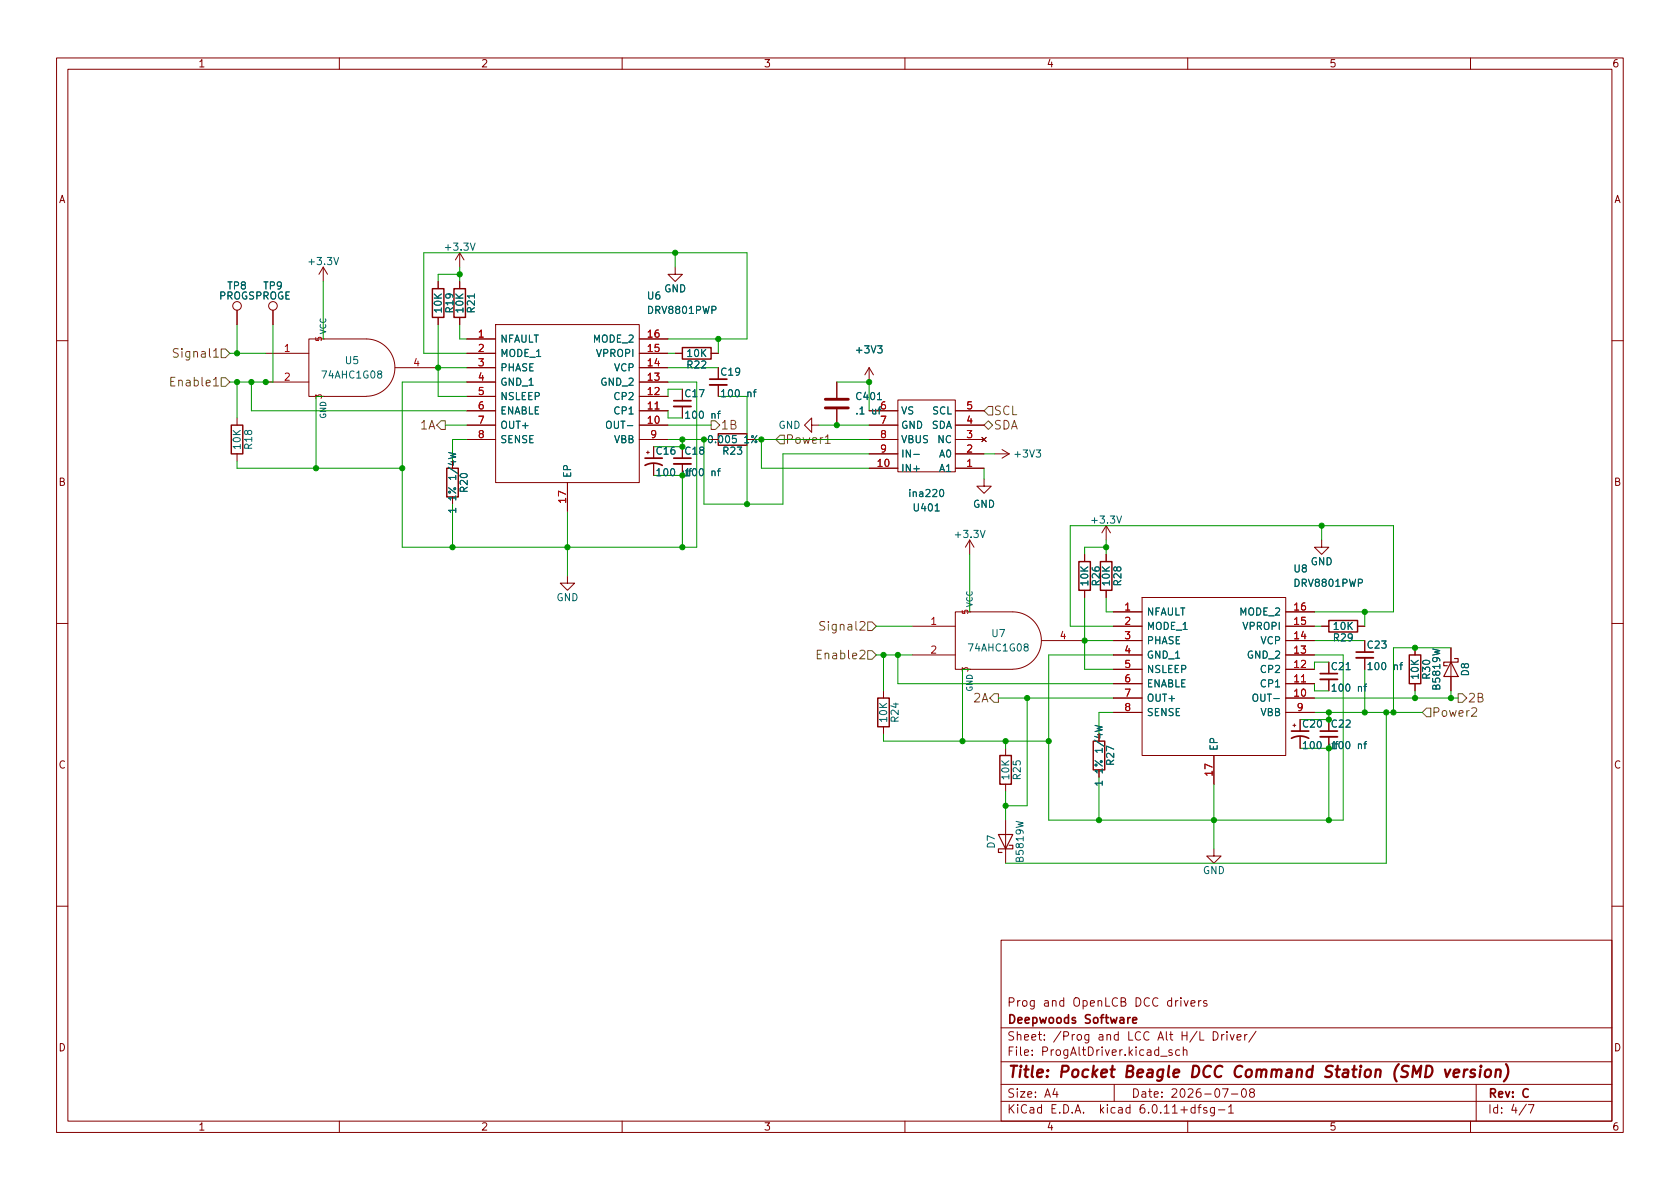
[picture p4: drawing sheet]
<svg xmlns="http://www.w3.org/2000/svg" width="297mm" height="210mm" viewBox="0 0 297 210" stroke-linecap="round" stroke-linejoin="round" font-family="sans-serif">
<g fill="none" stroke="#840000" stroke-width=".18">
<path d="M10 10.2h277v190.1h-277zM12 12.2h273v186.1h-273zM60 10.2v2M110 10.2v2M160 10.2v2M210 10.2v2M260 10.2v2M41.9 54.9v2.5M48.3 54.9v2.5M57.1 47.2l-.7 1.3M57.1 47.2v2.6M57.1 47.2l.8 1.3"/>
<path d="M64.8 59.9h-10.2v10.2h10.2M64.8 59.9a5.1 5.1 0 0 1 5 5.1 5.1 5.1 0 0 1-5 5.1M77.5 49.8v1.2M77.5 56.1v1.3M81.3 44.7l-.8 1.3M81.3 44.7v2.5M81.3 49.8v1.2M81.3 56.1v1.3M81.3 44.7l.7 1.3M82.5 59.9h5.1M87.6 57.4h25.4v27.9h-25.4zM113 59.9h5.1"/>
<path d="M119.4 47.2v1.3h1.2l-1.2 1.3-1.3-1.3h1.3M10 60.2h2M41.9 73.9v1.3M47 62.5h7.6M47 67.6h7.6M69.8 65h7.7M82.5 62.5h5.1M82.5 75.2h5.1M82.5 72.6h5.1M82.5 70.1h5.1M82.5 67.6h5.1M82.5 65h5.1"/>
<path d="M82.5 77.7h5.1M113 62.5h5.1M113 75.2h5.1M113 72.6h5.1M113 70.1h5.1M113 67.6h5.1M113 65h5.1M113 77.7h5.1M114.6 79.8v.5M119.4 62.5h1.2M120.6 71.9v2M125.7 62.5h1.3"/>
<path d="M127 68.1v2M143.5 75.2v-1.3l-1.3 1.3 1.3 1.2v-1.2h1.3M148 67.6v2.8M148 72.4v2.8M153.7 65l-.8 1.3M153.7 65v2.6M153.7 65l.7 1.3M153.7 75.2h5M153.7 72.6h5M153.7 77.7h5M158.7 70.7h10.2v12.7h-10.2zM168.9 75.2h5.1"/>
<path d="M168.9 72.6h5.1M168.9 77.7h5.1M173.6 77.3l.8 .8M174.4 77.3l-.8 .8M177.2 79.5l1.2 .8M285 60.2h2M41.9 80.3v1.2M80 87.9v1.2M100.3 85.3v5.1M114.3 80h.5M115.6 82v2.1M120.6 82v2.1"/>
<path d="M153.7 80.3h5M153.7 82.8h5M168.9 80.3h5.1M168.9 82.8h5.1M171.4 95.5l-.7 1.3M171.4 95.5v2.5M171.4 95.5l.8 1.3M174 84.7v1.3h1.3l-1.3 1.2-1.3-1.2h1.3M175.9 80.3h2.5M178.4 80.3l-1.2 .7M191.8 98v1.3M195.6 93v2.5"/>
<path d="M195.6 98v1.3M195.6 93l-.8 1.2M195.6 93l.7 1.2M233.7 95.5v1.3h1.2l-1.2 1.2-1.3-1.2h1.3M10 110.2h2M100.3 101.8v1.3h1.3l-1.3 1.3-1.2-1.3h1.2M161.3 110.7h7.6M161.3 115.8h7.6M179.1 108.2h-10.2v10.2h10.2M179.1 108.2a5.1 5.1 0 0 1 5 5.1 5.1 5.1 0 0 1-5 5M184.1 113.3h7.7M191.8 104.4v1.3"/>
<path d="M195.6 104.4v1.3M196.8 110.7h5.1M196.8 115.8h5.1M196.8 113.3h5.1M196.8 108.2h5.1M196.8 118.4h5.1M201.9 105.7h25.4v27.9h-25.4zM227.3 110.7h5.1M227.3 115.8h5.1M227.3 113.3h5.1M227.3 108.2h5.1M227.3 118.4h5.1"/>
<path d="M233.7 110.7h1.2M240 110.7h1.3M241.3 116.3v2.1M250.2 114.5v1.3M256.5 114.5v7.7M285 110.2h2M156.2 122.2v1.2M156.2 128.5v1.3M177.8 132.3v1.3M177.8 138.7v1.2M194.3 136.1v1.3M196.8 123.4h5.1"/>
<path d="M196.8 120.9h5.1M196.8 126h5.1M214.6 133.6v5.1M227.3 123.4h5.1M227.3 120.9h5.1M227.3 126h5.1M228.6 128.3h.5M228.9 128v.5M229.9 130.3v2M234.9 120.1v2.1M234.9 130.3v2M250.2 120.9v1.3"/>
<path d="M177.8 145v7.6M214.6 150.1v1.3h1.3l-1.3 1.2-1.2-1.2h1.2M10 160.2h2M177 166.3h108v32h-108zM285 160.2h2M60 198.3v2M110 198.3v2M160 198.3v2M177 194.8h108M177 191.8h108M177 187.8h108M177 181.8h108"/>
<path d="M182.5 186.5v.1M182.5 185.7v.1M184.6 183.8v.1M184.6 183v.1M192.5 182.9v1.2l-.3 .3h-.3M192.5 183l-.4-.1-.3 .3v.4l.1 .3h.6M197 191.8v3M207.2 185.7l-.3-.1-.3 .2 .1 .3 .5 .1v.4h-.6M208.6 185.7l-.5-.1-.2 .3v.4l.1 .3h.6M209.2 185.8l.2-.2 .4 .1 .1 .9M209.2 185.1v1.5M210 198.3v2"/>
<path d="M215.4 196.3h1.2M217.2 195.8l.4-.5v1.5M217.2 196.8h.9M217.7 193.5h1.2M219.7 192.6l.2-.1a.81 .81 0 0 1 .5 .7 .81 .81 0 0 1-.3 .8h-.1a.81 .81 0 0 1-.6-.6 .81 .81 0 0 1 .3-.8zM221.2 193.2l-.3-.3 .1-.2 .2-.2 .4 .1 .2 .2-.1 .2-.6 .2-.2 .3 .1 .4 .2 .1h.4l.2-.3-.1-.4-.2-.1M222.1 182.4l-1.3 1.9M260 198.3v2M261 191.8v6.5M270.2 195.3h1l-.6 1.5"/>
<circle cx="41.9" cy="54.1" r=".76"/>
<circle cx="48.3" cy="54.1" r=".76"/>
</g>
<path d="M235.7 188.6a.85 .85 0 0 0-1.1 .1 .45 .45 0 0 0 .2 .7l.4 .1a.49 .49 0 0 1 .3 .5 .49 .49 0 0 1-.5 .5l-.7-.1M247.3 188.2a2.35 2.35 0 0 0-.4 3M255.5 189.1l.3 1.4 .6-1.4" fill="none" stroke="#840000" stroke-width=".4"/>
<g fill="none" stroke="#840000" stroke-width=".25">
<path d="M76.5 51h2v5.1h-2zM80.3 51h2v5.1h-2zM40.9 75.2h2v5.1h-2zM120.6 61.5h5.1v2h-5.1zM127 76.7h5.1v2h-5.1zM79 82.8h2v5.1h-2zM190.8 99.3h2v5.1h-2zM194.6 99.3h2v5.1h-2zM234.9 109.7h5.1v2.1h-5.1zM249.2 115.8h2v5.1h-2zM155.2 123.4h2v5.1h-2zM176.8 133.6h2v5.1h-2z"/>
<path d="M193.3 131.1h2v5h-2z"/>
</g>
<path d="M145.9 72.1h4.1M145.9 70.6h4.1" fill="none" stroke="#840000" stroke-width=".51"/>
<path d="M119.1 71.9h3.1M125.5 68.1h3M119.1 82h3.1M239.8 116.3h3M233.4 120.1h3.1M233.4 130.3h3.1" fill="none" stroke="#840000" stroke-width=".33"/>
<path d="M119.1 70.9h3.1M125.5 67.1h3M114 81h3.1M114 82.3a3.2 3.2 0 0 1 3.1 0M119.1 81h3.1M233.4 119.1h3.1M239.8 115.3h3M228.3 129.3h3.1M228.3 130.6a3.2 3.2 0 0 1 3.1 0M233.4 129.3h3.1" fill="none" stroke="#840000" stroke-width=".3"/>
<g fill="none" stroke="#006464" stroke-width=".18">
<path d="M59 45.5l.4 1.3 .5-1.3M83.2 43l.4 1.3 .4-1.3M83.9 52v.7M125.9 54.8h.6l.1-.2-.1-.3-.6-.1v1.2M67 66.1l-.2-.2v-.2l.2-.1 .4 .1 .1 .1-.1 .2-.5 .2-.1 .2v.3l.2 .2h.2l.3-.3-.1-.3-.2-.2M110.9 75.3h1M130.1 77h-.6v.6l.2-.1 .4 .1 .1 .1-.1 .5-.1 .1-.5-.1M155.2 61.1h.8l-.5 .5 .4 .2v.5l-.2 .1-.5-.1M183.2 79.6h.8l-.4 .4 .3 .2v.5l-.2 .1-.5-.1M79.3 80l1.3 .3-.9 .3 .9 .2-1.3 .3M161.6 80.3h.9M165.3 90.4h.8"/>
<path d="M166.2 86.7l.2-.2a.68 .68 0 0 1 .5 .7 .68 .68 0 0 1-.5 .6l-.2-.1-.1-.4zM173.3 93.8l.4 1.3 .5-1.3M197.5 91.2l.4 1.3 .4-1.3M181.3 114.4l-.2-.2v-.2l.2-.1h.4l.1 .2-.1 .2-.5 .2-.1 .1v.4l.2 .1h.2l.3-.2-.1-.4-.2-.1M238 118.4h.7M240.2 103.1l.6-.1 .1-.2-.1-.3-.6-.1v1.3M253.3 114.8l1.3 .3-.9 .2 .9 .2-1.3 .3M193.6 128.3l1.3 .3-.9 .2 .9 .3-1.3 .3M225.2 123.5h1M179.6 145.2l1.3 .3-.9 .3 .9 .2-1.3 .3"/>
</g>
<path d="M115.8 72.3h.7M230.1 120.6h.7" fill="none" stroke="#a90000" stroke-width=".18"/>
<path d="M256.5 117.1l1.3 2.5h-2.5zM257.2 116.5h.6v.6h-2.5v.6h.6M176.5 147.6h2.6l-1.3 2.5zM178.4 149.5h.7v.6h-2.6v.6h.7" fill="none" stroke="#840000" stroke-width=".2"/>
<g fill="none" stroke="#725600" stroke-width=".18">
<path d="M37.8 62.1l.4-.5v1.6M37.8 67.2l.4-.5v1.5M37.8 63.2h.8M37.8 68.2h.8M39.1 61.7h.8l.7 .8-.7 .7h-.8zM39.1 66.8h.8l.7 .8-.7 .7h-.8zM78 74.4h.7v1.5h-.7l-.8-.7zM125.7 74.4h.8l.8 .8-.8 .7h-.8zM137.2 77.7l.7-.7h.8v1.5h-.8zM145.9 77.3l.5-.4v1.5M145.9 78.4h.9M174 75.2l.8-.8 .7 .8-.7 .7z"/>
<path d="M174.8 71.9h.7v1.5h-.7l-.8-.8zM152.1 115.1l.5-.1 .3 .1v.3l-.9 1.1h.9M152.1 110l.5-.1 .3 .1v.3l-.9 1.1h.9M153.4 115.1h.8l.7 .7-.7 .8h-.8zM153.4 110h.8l.7 .7-.7 .8h-.8zM175.8 122.7h.7v1.5h-.7l-.8-.8zM252.2 125.2h.8v1.5h-.8l-.7-.7zM257.8 122.7h.8l.7 .7-.7 .8h-.8zM260.2 125.3l.6-.2 .2 .2 .1 .3-.1 .2-.9 .9h1"/>
</g>
<g fill="none" stroke="#009600" stroke-width=".18">
<path d="M41.9 57.4v5.1M48.3 57.4v10.2h-7.7M57.1 49.8v10.1M77.5 57.4v12.7h5M81.3 47.2v2.6M81.3 57.4v2.5h1.2M81.3 48.5h-3.8v1.3M118.1 59.9h14v-15.2h-57.2v17.8h7.6M119.4 44.7v2.5M127 59.9v2.6M40.6 62.5h6.4M41.9 67.6v6.3"/>
<path d="M44.4 67.6v5h38.1M55.9 70.1v12.7M77.5 65h5M78.7 75.2h3.8M82.5 77.7h-2.5v3.8M82.5 67.6h-11.4v29.2h52.1v-29.2h-5.1M118.1 77.7h6.4v11.4h13.9v-8.8h15.3M118.1 75.2h7.6M118.1 62.5h1.3M118.1 65h8.9M118.1 72.6v1.3h2.5M120.6 77.7v1.3h-5"/>
<path d="M120.6 68.8h-2.5v1.3M127 70.1h5.1v19M133.3 77.7h20.4M134.6 77.7v5.1h19.1M144.8 75.2h8.9M148 67.6h5.7v5M41.9 81.5v1.3h29.2M80 89.1v7.7M100.3 90.4v11.4M115.6 84.1h5v12.7M171.4 98v10.2M174 82.8v1.9"/>
<path d="M174 80.3h1.9M195.6 96.8h-3.8v1.2M195.6 95.5v2.5M233.7 93v2.5M154.9 110.7h6.4M154.9 115.8h6.4M156.2 115.8v6.4M158.7 115.8v5.1h38.1M170.2 118.4v12.7M191.8 113.3h5M191.8 105.7v12.7h5M195.6 105.7v2.5h1.2"/>
<path d="M196.8 115.8h-11.4v29.2h52.1v-29.2h-5.1M232.4 108.2h14v-15.2h-57.2v17.7h7.6M232.4 113.3h8.9M232.4 110.7h1.3M234.9 117.1h-2.5v1.3M241.3 108.2v2.5M241.3 118.4v7.6M256.5 114.5h-10.1v11.5M156.2 129.8v1.3h29.2M176.5 123.4h20.3M177.8 131.1v1.2M177.8 139.9v5.1"/>
<path d="M181.6 123.4v19.1h-3.8M194.3 137.4v7.6M196.8 126h-2.5v3.8M214.6 138.7v11.4M229.9 132.3h5v12.7M232.4 126h19.1M232.4 123.4h25.4M232.4 120.9v1.3h2.5M234.9 126v1.2h-5M245.1 126v26.6h-67.3M250.2 122.2v1.2M256.5 122.2v1.2"/>
</g>
<g fill="#009600" stroke="#009600" stroke-width=".18">
<circle cx="158.7" cy="115.8" r=".46"/>
<circle cx="156.2" cy="115.8" r=".46"/>
<circle cx="195.6" cy="96.8" r=".46"/>
<circle cx="170.2" cy="131.1" r=".46"/>
<circle cx="241.3" cy="108.2" r=".46"/>
<circle cx="250.2" cy="123.4" r=".46"/>
<circle cx="234.9" cy="126" r=".46"/>
<circle cx="256.5" cy="123.4" r=".46"/>
<circle cx="250.2" cy="114.5" r=".46"/>
<circle cx="185.4" cy="131.1" r=".46"/>
<circle cx="181.6" cy="123.4" r=".46"/>
<circle cx="177.8" cy="131.1" r=".46"/>
<circle cx="194.3" cy="145" r=".46"/>
<circle cx="177.8" cy="142.5" r=".46"/>
<circle cx="191.8" cy="113.3" r=".46"/>
<circle cx="127" cy="59.9" r=".46"/>
<circle cx="120.6" cy="77.7" r=".46"/>
<circle cx="124.5" cy="77.7" r=".46"/>
<circle cx="120.6" cy="79" r=".46"/>
<circle cx="120.6" cy="96.8" r=".46"/>
<circle cx="119.4" cy="44.7" r=".46"/>
<circle cx="100.3" cy="96.8" r=".46"/>
<circle cx="148" cy="75.2" r=".46"/>
<circle cx="132.1" cy="89.1" r=".46"/>
<circle cx="134.6" cy="77.7" r=".46"/>
<circle cx="153.7" cy="67.6" r=".46"/>
<circle cx="245.1" cy="126" r=".46"/>
<circle cx="241.3" cy="126" r=".46"/>
<circle cx="246.4" cy="126" r=".46"/>
<circle cx="234.9" cy="145" r=".46"/>
<circle cx="234.9" cy="127.2" r=".46"/>
<circle cx="214.6" cy="145" r=".46"/>
<circle cx="233.7" cy="93" r=".46"/>
<circle cx="77.5" cy="65" r=".46"/>
<circle cx="55.9" cy="82.8" r=".46"/>
<circle cx="80" cy="96.8" r=".46"/>
<circle cx="71.1" cy="82.8" r=".46"/>
<circle cx="81.3" cy="48.5" r=".46"/>
<circle cx="41.9" cy="67.6" r=".46"/>
<circle cx="44.4" cy="67.6" r=".46"/>
<circle cx="47" cy="67.6" r=".46"/>
<circle cx="41.9" cy="62.5" r=".46"/>
</g>
<g font-size="2.8" fill="#840000">
<text x="178" y="191.2">Title:</text>
<text x="187.3" y="191.2">Pocket</text>
<text x="199.2" y="191.2">Beagle</text>
<text x="211.2" y="191.2">DCC Command</text>
<text x="235.6" y="191.2">Station</text>
<text x="248.1" y="191.2">(SMD</text>
<text x="257.6" y="191.2">version)</text>
</g>
<g font-size="2.1" fill="#725600">
<text x="30.3" y="63.7">Signal1</text>
<text x="29.8" y="68.8">Enable1</text>
<text x="74.2" y="76.4">1A</text>
<text x="127.4" y="76.4">1B</text>
<text x="175.6" y="73.9">SCL</text>
<text x="175.6" y="76.4">SDA</text>
<text x="138.8" y="78.9">Power1</text>
<text x="144.6" y="112">Signal2</text>
<text x="144.1" y="117">Enable2</text>
<text x="172" y="124.7">2A</text>
<text x="259.5" y="124.7">2B</text>
<text x="253.1" y="127.2">Power2</text>
</g>
<g font-size="2.1" fill="#840000">
<text x="178" y="178.5">Prog</text>
<text x="184.4" y="178.5">and</text>
<text x="189.8" y="178.5">OpenLCB</text>
<text x="200.9" y="178.5">DCC drivers</text>
<text x="178" y="184.5">Sheet:</text>
<text x="178" y="181.5">Deepwoods</text>
<text x="186.2" y="184.5">/Prog</text>
<text x="191.7" y="181.5">Software</text>
<text x="194.2" y="184.5">and</text>
<text x="199.6" y="184.5">LCC Alt</text>
<text x="209.3" y="184.5">H/L</text>
<text x="215" y="184.5">Driver/</text>
<text x="178" y="187.2">File:</text>
<text x="184.4" y="187.2">ProgAltDriver.kicad_sch</text>
<text x="178" y="197.4">KiCad</text>
<text x="178" y="194.6">Size:</text>
<text x="184.7" y="194.6">A4</text>
<text x="185.7" y="197.4">E.D.A.</text>
<text x="194.6" y="197.4">kicad</text>
<text x="200" y="194.6">Date:</text>
<text x="201.8" y="197.4">6.0.11+dfsg-1</text>
<text x="207" y="194.6">2026-07-08</text>
<text x="263" y="194.6">Rev:</text>
<text x="263" y="197.4">Id:</text>
<text x="267.1" y="197.4">4/7</text>
<text x="269.1" y="194.6">C</text>
</g>
<g font-size="1.8" fill="#840000">
<text x="35" y="12.3">1</text>
<text x="85" y="12.3">2</text>
<text x="135" y="12.3">3</text>
<text x="185" y="12.3">4</text>
<text x="235" y="12.3">5</text>
<text x="285" y="12.3">6</text>
<text x="10.4" y="36.3">A</text>
<text x="285.4" y="36.3">A</text>
<text x="120.9" y="70.6">C17</text>
<text x="127.3" y="66.8">C19</text>
<text x="115.8" y="80.8">C16</text>
<text x="120.9" y="80.8">C18</text>
<text x="124.9" y="78.7">0.005</text>
<text x="131.5" y="78.7">1%</text>
<text x="10.3" y="86.3">B</text>
<text x="81" y="88.6" transform="rotate(-90 81 88.6)">1% 1/4W</text>
<text x="285.3" y="86.3">B</text>
<text x="235.2" y="118.9">C21</text>
<text x="241.6" y="115.1">C23</text>
<text x="230.1" y="129">C20</text>
<text x="235.2" y="129">C22</text>
<text x="10.3" y="136.3">C</text>
<text x="195.3" y="136.8" transform="rotate(-90 195.3 136.8)">1% 1/4W</text>
<text x="285.3" y="136.3">C</text>
<text x="10.3" y="186.3">D</text>
<text x="285.3" y="186.3">D</text>
<text x="35" y="200.3">1</text>
<text x="85" y="200.3">2</text>
<text x="135" y="200.3">3</text>
<text x="185" y="200.3">4</text>
<text x="235" y="200.3">5</text>
<text x="285" y="200.3">6</text>
</g>
<g font-size="1.8" fill="#006464">
<text x="54.2" y="47.2">+3.3V</text>
<text x="78.4" y="44.7">+3.3V</text>
<text x="38.7" y="53.3">PROGSPROGE</text>
<text x="40.1" y="51.6">TP8</text>
<text x="46.5" y="51.6">TP9</text>
<text x="114.3" y="53.3">U6</text>
<text x="117.4" y="52.1">GND</text>
<text x="78.5" y="55.5" transform="rotate(-90 78.5 55.5)">10K</text>
<text x="80.5" y="55.5" transform="rotate(-90 80.5 55.5)">R19</text>
<text x="82.3" y="55.5" transform="rotate(-90 82.3 55.5)">10K</text>
<text x="84.3" y="55.5" transform="rotate(-90 84.3 55.5)">R21</text>
<text x="114.3" y="55.9">DRV8801PWP</text>
<text x="60.9" y="64.8">U5</text>
<text x="88.4" y="61">NFAULT</text>
<text x="88.4" y="63.5">MODE_1</text>
<text x="104.7" y="61">MODE_2</text>
<text x="105.3" y="63.5">VPROPI</text>
<text x="121.3" y="65.5">R22</text>
<text x="121.3" y="63.5">10K</text>
<text x="151.1" y="62.9">+3V3</text>
<text x="56.7" y="67.3">74AHC1G08</text>
<text x="88.4" y="66">PHASE</text>
<text x="88.4" y="68.6">GND_1</text>
<text x="88.4" y="71.1">NSLEEP</text>
<text x="106.1" y="68.6">GND_2</text>
<text x="108.4" y="71.1">CP2</text>
<text x="108.5" y="66">VCP</text>
<text x="127.3" y="70.6">100</text>
<text x="132" y="70.6">nf</text>
<text x="151.1" y="71.1">C401</text>
<text x="88.4" y="73.7">ENABLE</text>
<text x="88.4" y="76.2">OUT+</text>
<text x="106.9" y="76.2">OUT-</text>
<text x="108.4" y="73.7">CP1</text>
<text x="120.9" y="74.4">100</text>
<text x="125.7" y="74.4">nf</text>
<text x="137.6" y="76.2">GND</text>
<text x="151.1" y="73.7">.1</text>
<text x="154.1" y="73.7">uf</text>
<text x="155.5" y="72.4">6</text>
<text x="159.3" y="73.7">VS</text>
<text x="159.3" y="76.2">GND</text>
<text x="164.7" y="76.2">SDA</text>
<text x="164.7" y="73.7">SCL</text>
<text x="42.9" y="79.6" transform="rotate(-90 42.9 79.6)">10K</text>
<text x="45" y="79.6" transform="rotate(-90 45 79.6)">R18</text>
<text x="88.4" y="78.7">SENSE</text>
<text x="108.5" y="78.7">VBB</text>
<text x="127.6" y="80.8">R23</text>
<text x="159.3" y="83.8">IN+</text>
<text x="159.3" y="78.7">VBUS</text>
<text x="159.3" y="81.3">IN-</text>
<text x="165.6" y="78.7">NC</text>
<text x="166" y="83.8">A1</text>
<text x="166" y="81.3">A0</text>
<text x="179.1" y="81.3">+3V3</text>
<text x="83.1" y="87.3" transform="rotate(-90 83.1 87.3)">R20</text>
<text x="101.4" y="84.6" transform="rotate(-90 101.4 84.6)">EP</text>
<text x="115.8" y="84.6">100</text>
<text x="120.9" y="84.6">100</text>
<text x="125.7" y="84.6">nf</text>
<text x="160.5" y="88.3">ina220</text>
<text x="81" y="90.9" transform="rotate(-90 81 90.9)">1</text>
<text x="161.3" y="90.8">U401</text>
<text x="168.5" y="95.5">+3.3V</text>
<text x="172" y="90.2">GND</text>
<text x="192.7" y="93">+3.3V</text>
<text x="228.6" y="101.6">U8</text>
<text x="231.7" y="100.3">GND</text>
<text x="98.3" y="106.7">GND</text>
<text x="192.8" y="103.8" transform="rotate(-90 192.8 103.8)">10K</text>
<text x="194.8" y="103.8" transform="rotate(-90 194.8 103.8)">R26</text>
<text x="196.6" y="103.8" transform="rotate(-90 196.6 103.8)">10K</text>
<text x="198.6" y="103.8" transform="rotate(-90 198.6 103.8)">R28</text>
<text x="228.6" y="104.1">DRV8801PWP</text>
<text x="175.2" y="113">U7</text>
<text x="202.7" y="109.2">NFAULT</text>
<text x="202.7" y="111.8">MODE_1</text>
<text x="219" y="109.2">MODE_2</text>
<text x="219.6" y="111.8">VPROPI</text>
<text x="235.6" y="113.8">R29</text>
<text x="235.6" y="111.8">10K</text>
<text x="171" y="115.6">74AHC1G08</text>
<text x="202.7" y="114.3">PHASE</text>
<text x="202.7" y="116.8">GND_1</text>
<text x="202.7" y="119.4">NSLEEP</text>
<text x="220.4" y="116.8">GND_2</text>
<text x="222.7" y="119.4">CP2</text>
<text x="222.8" y="114.3">VCP</text>
<text x="241.6" y="118.9">100</text>
<text x="246.3" y="118.9">nf</text>
<text x="260.1" y="119.7" transform="rotate(-90 260.1 119.7)">D8</text>
<text x="202.7" y="121.9">ENABLE</text>
<text x="202.7" y="124.5">OUT+</text>
<text x="221.2" y="124.5">OUT-</text>
<text x="222.7" y="121.9">CP1</text>
<text x="235.2" y="122.7">100</text>
<text x="240" y="122.7">nf</text>
<text x="251.2" y="120.3" transform="rotate(-90 251.2 120.3)">10K</text>
<text x="253.2" y="120.3" transform="rotate(-90 253.2 120.3)">R30</text>
<text x="255" y="122.2" transform="rotate(-90 255 122.2)">B5819W</text>
<text x="157.2" y="127.9" transform="rotate(-90 157.2 127.9)">10K</text>
<text x="159.3" y="127.9" transform="rotate(-90 159.3 127.9)">R24</text>
<text x="202.7" y="127">SENSE</text>
<text x="222.8" y="127">VBB</text>
<text x="197.4" y="135.5" transform="rotate(-90 197.4 135.5)">R27</text>
<text x="215.7" y="132.8" transform="rotate(-90 215.7 132.8)">EP</text>
<text x="230.1" y="132.8">100</text>
<text x="235.2" y="132.8">100</text>
<text x="240" y="132.8">nf</text>
<text x="178.8" y="138.1" transform="rotate(-90 178.8 138.1)">10K</text>
<text x="180.9" y="138.1" transform="rotate(-90 180.9 138.1)">R25</text>
<text x="195.3" y="139.2" transform="rotate(-90 195.3 139.2)">1</text>
<text x="176.3" y="150.2" transform="rotate(-90 176.3 150.2)">D7</text>
<text x="181.4" y="152.7" transform="rotate(-90 181.4 152.7)">B5819W</text>
<text x="212.6" y="154.9">GND</text>
</g>
<g font-size="1.8" fill="#a90000">
<text x="84.4" y="59.7">1</text>
<text x="114.3" y="59.7">16</text>
<text x="50.1" y="62.2">1</text>
<text x="73" y="64.8">4</text>
<text x="84.4" y="62.2">2</text>
<text x="84.4" y="64.8">3</text>
<text x="114.3" y="64.8">14</text>
<text x="114.3" y="62.2">15</text>
<text x="50.1" y="67.3">2</text>
<text x="84.4" y="67.3">4</text>
<text x="84.4" y="69.8">5</text>
<text x="114.3" y="69.8">12</text>
<text x="114.3" y="67.3">13</text>
<text x="84.4" y="72.4">6</text>
<text x="84.4" y="74.9">7</text>
<text x="84.4" y="77.5">8</text>
<text x="114.3" y="74.9">10</text>
<text x="114.3" y="72.4">11</text>
<text x="114.9" y="77.5">9</text>
<text x="155.5" y="74.9">7</text>
<text x="155.5" y="77.5">8</text>
<text x="170.8" y="77.5">3</text>
<text x="170.8" y="74.9">4</text>
<text x="170.8" y="72.4">5</text>
<text x="154.9" y="82.5">10</text>
<text x="155.5" y="80">9</text>
<text x="170.8" y="82.5">1</text>
<text x="170.8" y="80">2</text>
<text x="100.1" y="89.2" transform="rotate(-90 100.1 89.2)">17</text>
<text x="198.7" y="107.9">1</text>
<text x="228.6" y="107.9">16</text>
<text x="164.4" y="110.5">1</text>
<text x="187.3" y="113">4</text>
<text x="198.7" y="110.5">2</text>
<text x="198.7" y="113">3</text>
<text x="228.6" y="113">14</text>
<text x="228.6" y="110.5">15</text>
<text x="164.4" y="115.6">2</text>
<text x="198.7" y="115.6">4</text>
<text x="198.7" y="118.1">5</text>
<text x="228.6" y="118.1">12</text>
<text x="228.6" y="115.6">13</text>
<text x="198.7" y="120.6">6</text>
<text x="198.7" y="123.2">7</text>
<text x="198.7" y="125.7">8</text>
<text x="228.6" y="123.2">10</text>
<text x="228.6" y="120.6">11</text>
<text x="229.2" y="125.7">9</text>
<text x="214.4" y="137.4" transform="rotate(-90 214.4 137.4)">17</text>
</g>
<g font-size="1.8" fill="#009600">
<text x="120.6" y="84.6">uf</text>
<text x="234.9" y="132.8">uf</text>
</g>
<g font-size="1.4" fill="#006464">
<text x="58" y="59.2" transform="rotate(-90 58 59.2)">VCC</text>
<text x="58" y="74.1" transform="rotate(-90 58 74.1)">GND</text>
<text x="172.3" y="107.4" transform="rotate(-90 172.3 107.4)">VCC</text>
<text x="172.3" y="122.4" transform="rotate(-90 172.3 122.4)">GND</text>
</g>
<g font-size="1.4" fill="#a90000">
<text x="56.9" y="60.5" transform="rotate(-90 56.9 60.5)">5</text>
<text x="171.2" y="108.8" transform="rotate(-90 171.2 108.8)">5</text>
</g>
<g font-size="1.4" fill="#009600">
<text x="56.9" y="70.7" transform="rotate(-90 56.9 70.7)">3</text>
<text x="171.2" y="118.9" transform="rotate(-90 171.2 118.9)">3</text>
</g>
</svg>
